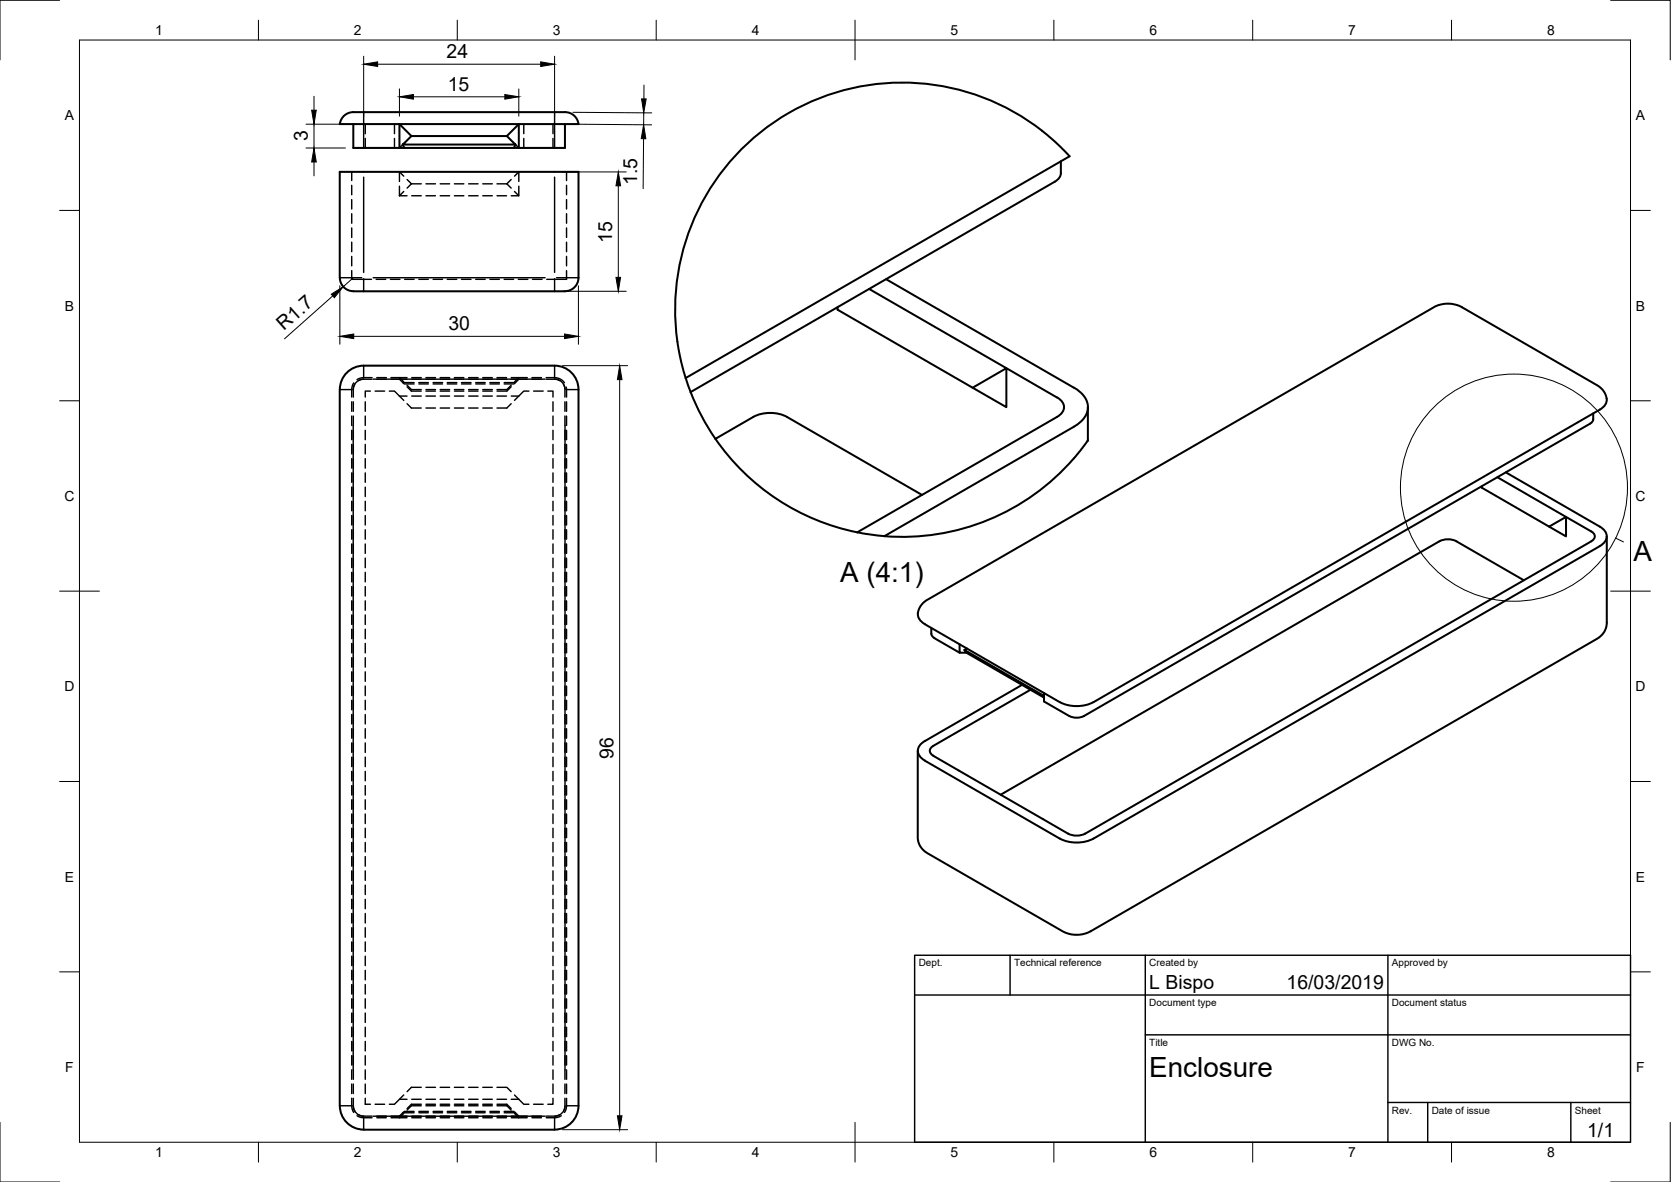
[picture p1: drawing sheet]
<svg xmlns="http://www.w3.org/2000/svg" width="420mm" height="297mm" viewBox="0 0 420 297" stroke-linecap="round" stroke-linejoin="round" font-family="sans-serif">
<!-- layer: Visible -->
<g fill="none" stroke="#000" stroke-width=".51">
<path d="M86.3 29.3a5.5 5.5 0 0 1 4.2-1.1h50.6a3.7 3.7 0 0 1 4.4 3h-60l.1-.7zM88.8 31.2v6h11.6M101.3 36.3l2.1-2.1h24l2.2 2.1zM101.3 36.3l.3 .9h27.6l.4-.9M103.4 34.2l-3-3v6h1.2M127.4 34.2l3.1-3v6h-1.3M142 31.2v6h-11.5M186.9 37a57.2 57.2 0 0 1 80.6 .7l1.4 1.6-96.5 55.7-1.2-4.2-.7-4a57.1 57.1 0 0 1 16.4-49.8zM266.7 40.5v3.4l-.7 1.1-.8 .7-91.6 52.8M88.8 73.2h53.2M142.1 73.2a3.4 3.4 0 0 0 3.4-3.4v-26.6h-60.1v26.6a3.4 3.4 0 0 0 3.4 3.4M210.6 77.2v.6l42.4 24.5v-9.8l12.8 7.4a2.56 2.56 0 0 1 1.7 2.4 2.56 2.56 0 0 1-1.7 2.5l-50.3 29"/>
<path d="M218.5 72.6l34.5 19.9-8.4 4.9M222.8 70.2l47.2 27.2a5.7 5.7 0 0 1 3.5 5.8 6.4 6.4 0 0 1-3.5 4l-47.6 27.5a57.1 57.1 0 0 0 47.6-19.5M139.4 91.9h-47.9a6 6 0 0 0-6.1 6v180M139.5 91.9a6 6 0 0 1 6 6v180M172.4 95a57.1 57.1 0 0 0 7.5 15.3M273.5 102.3v8.4l-3.5 4.5M376.5 119.9l17.3 10-4.3 2.4-16.9-9.8v-.3M378.6 118.7l23.7 13.6a2.58 2.58 0 0 1 1.7 2.5 2.58 2.58 0 0 1-1.7 2.4l-127.3 73.5M399.8 106.5l-127.3 73.4M400.6 103.9v1.8l-.8 .7M215.5 133.8l6.9 .9M231.8 124.4l-33.9-19.6a9.4 9.4 0 0 0-8.5 0l-9.5 5.5a57.1 57.1 0 0 0 35.6 23.5"/>
<path d="M366.2 136l17 9.8M366.2 136l-1.8-.5-1.3 .1-1.1 .4-110.4 63.7M389.5 132.3l4.3 2.5v-4.9l6.3 3.7a1.29 1.29 0 0 1 .9 1.2 1.29 1.29 0 0 1-.9 1.2l-127.8 73.7-1.9 .3-1.8-.5-34-19.6a1.31 1.31 0 0 1-.8-1.2 1.31 1.31 0 0 1 .9-1.2l24.4-14.2M404 134.8v21.7a4.8 4.8 0 0 1-2.4 4l-127.3 73.5-1.1 .5a7.5 7.5 0 0 1-6-.5l-34-19.6-1.1-.9a4.4 4.4 0 0 1-1.3-3.1v-21.7M230.8 154.1a2.84 2.84 0 0 0 1.7 2.7l34 19.7a9.5 9.5 0 0 0 8.5-.1l127.3-73.5a3 3 0 0 0 1-4.5l-.9-1-.8-.6-35.1-20.1a7.5 7.5 0 0 0-6 .5l-127.4 73.6-1.6 1.5-.7 1.8M234.2 157.8v1.5M234.2 159.3l.2 .5 .5 .5M234.9 160.4l6.4 3.6M241.3 161.9v2.1h1.7M243.1 163l-.6 .3M257 172.1l-24.5 14.1a2.58 2.58 0 0 0-1.7 2.5 2.58 2.58 0 0 0 1.7 2.4M262.5 174.9l-20-11.6 .5 .7 19.5 11.3"/>
<path d="M262.5 174.2v2.1l6.4 3.6M268.9 179.9a4.1 4.1 0 0 0 3.6 0M232.5 191.1l34 19.6M266.5 210.7a9.4 9.4 0 0 0 8.5 0M85.4 277.9a6 6 0 0 0 6.1 6h47.9M145.5 277.9a6 6 0 0 1-6 6"/>
</g>
<!-- layer: Visible Narrow -->
<g fill="none" stroke="#000" stroke-width=".36">
<path d="M91.4 28.2v2.7M91.4 31.5v5.4M139.4 28.2v2.7M139.4 31.5v5.4M91.4 44.5v24M139.4 44.5v24M85.4 69.8h5.6M91.4 70.1v3.1M93.8 69.8h43.3M139.4 70.1v3.1M139.9 69.8h5.5M85.5 97.9h3.1"/>
<path d="M91.2 95.3a2.62 2.62 0 0 0-2.4 2.4M91.4 91.9v3.1M93.8 95.3h43.3M139.4 91.9v3.1M139.7 95.3a2.62 2.62 0 0 1 2.4 2.4M142.3 97.9h3.1M88.8 106.9v162M142.1 106.9v162M85.5 277.9h3.1M88.8 278.1a2.62 2.62 0 0 0 2.4 2.4M142.1 278.1a2.62 2.62 0 0 1-2.4 2.4M142.3 277.9h3.1"/>
<path d="M91.4 280.8v3.1M93.8 280.5h43.3M139.4 280.8v3.1"/>
</g>
<!-- layer: Hidden -->
<g fill="none" stroke="#000" stroke-width=".36">
<path d="M91.8 31.2v2.4M91.8 34.8v2.4M99.2 31.2v2.4M99.2 34.8v2.4M101.3 36.3l-.9 .9M129.6 36.3l.9 .9M131.7 31.2v2.4M131.7 34.8v2.4M139 31.2v2.4M139 34.8v2.4M88.4 43.2v2.2M88.4 46.6v2.3"/>
<path d="M88.4 50.2v2.3M88.4 53.7v2.4M88.4 57.3v2.4M100.4 49.2h1.9M100.4 46.8v2.4M101.5 44.3l-1.1-1.1v2.4M101.5 48.1l-1.1 1.1M102.4 45.1l1 1.1M103.4 46.2h2.5M103.4 46.2l-1 1.1M103.5 49.2h2.4M107.1 49.2h2.4"/>
<path d="M107.1 46.2h2.4M110.7 49.2h2.4M110.7 46.2h2.4M114.3 49.2h2.3M114.3 46.2h2.3M117.8 49.2h2.4M117.8 46.2h2.4M121.4 49.2h2.4M121.4 46.2h2.4M125 49.2h2.4M125 46.2h2.4M127.4 46.2l1.1 1.1"/>
<path d="M128.5 45.1l-1.1 1.1M129.4 48.1l1.1 1.1h-2M129.4 44.3l1.1-1.1v2.4M130.5 46.8v2.4M142.5 43.2v2.2M142.5 46.6v2.3M142.5 50.2v2.3M142.5 53.7v2.4M142.5 57.3v2.4M88.4 68v2.2h5M88.4 60.9v2.4M88.4 64.4v2.4"/>
<path d="M94.6 70.2h2.4M98.2 70.2h2.4M101.7 70.2h2.4M105.3 70.2h2.4M108.9 70.2h2.4M112.5 70.2h2.4M116 70.2h2.4M119.6 70.2h2.4M123.2 70.2h2.4M126.8 70.2h2.3M130.3 70.2h2.4M133.9 70.2h2.4"/>
<path d="M142.5 68v2.2h-5M142.5 60.9v2.4M142.5 64.4v2.4M88.9 96.2l-.1 .3a5.9 5.9 0 0 0-.4 3.3M89.2 96.5v.1a5.1 5.1 0 0 0-.4 3.2M93.1 98.3h-1.3v1.5M93.6 94.9a6.4 6.4 0 0 0-3.5 .3l-.3 .2M93.6 95.3a5.5 5.5 0 0 0-3.5 .3v.1M94.3 98.3h2.4M94.7 94.9h2.4M94.7 95.3h2.4M97.9 98.3h1.3l1.2 1.2h1.9"/>
<path d="M98.3 94.9h4M98.3 95.3h4M100.4 94.9l1.1 1.1M100.4 99.5l1.1 1.1M100.4 95.3l1.1 1.1M101.3 96.1h2.8M101.6 96.5h2.5M102.4 96.8l1 1.1h2.5M102.4 97.2l1 1.1h2.5M103.5 94.9h2.4M103.5 99.5h2.4M103.5 95.3h2.4"/>
<path d="M105.3 96.5h2.4M105.3 96.1h2.4M107.1 94.9h2.4M107.1 97.9h2.4M107.1 98.3h2.4M107.1 99.5h2.4M107.1 95.3h2.4M108.9 96.5h2.4M108.9 96.1h2.4M110.7 94.9h2.4M110.7 97.9h2.4M110.7 98.3h2.4"/>
<path d="M110.7 99.5h2.4M110.7 95.3h2.4M112.5 96.5h2.4M112.5 96.1h2.4M114.3 94.9h2.3M114.3 97.9h2.3M114.3 98.3h2.3M114.3 99.5h2.3M114.3 95.3h2.3M116 96.5h2.4M116 96.1h2.4M117.8 94.9h2.4"/>
<path d="M117.8 97.9h2.4M117.8 98.3h2.4M117.8 99.5h2.4M117.8 95.3h2.4M119.6 96.5h2.4M119.6 96.1h2.4M121.4 94.9h2.4M121.4 97.9h2.4M121.4 98.3h2.4M121.4 99.5h2.4M121.4 95.3h2.4M123.2 96.5h2.4"/>
<path d="M123.2 96.1h2.4M125 94.9h2.4M125 99.5h2.4M125 95.3h2.4M126.8 96.5h2.4M126.8 96.1h2.8M128.5 96.8l-1.1 1.1h-2.4M128.5 97.2l-1.1 1.1h-2.4M128.5 94.9h4.1M128.5 95.3h4.1M130.5 94.9l-1.1 1.1M130.5 99.5l-1.1 1.1"/>
<path d="M130.5 95.3l-1.1 1.1M133 98.3h-1.3l-1.2 1.2h-2M133.8 94.9h2.3M133.8 95.3h2.3M134.2 98.3h2.4M137.3 94.9a6.4 6.4 0 0 1 3.5 .3l1.1 1M137.3 95.3a5.5 5.5 0 0 1 3.5 .3v.1M137.8 98.3h1.2v1.5M141.6 96.5l.1 .1a5.1 5.1 0 0 1 .3 3.2M142.4 97.3l.1 2.5M88.4 101v2.4M88.4 104.5v2.4"/>
<path d="M88.4 108.1v2.4M88.4 111.7v2.4M88.4 115.3v2.4M88.4 118.8v2.4M88.8 101v2.4M88.8 104.5v2.4M88.8 108.1v2.4M88.8 111.7v2.4M88.8 115.3v2.4M88.8 118.8v2.4M91.8 101v2.4M91.8 104.5v2.4"/>
<path d="M91.8 108.1v2.4M91.8 111.7v2.4M91.8 115.3v2.4M91.8 118.8v2.4M102.4 101.5l1 1h2.5M107.1 102.5h2.4M110.7 102.5h2.4M114.3 102.5h2.3M117.8 102.5h2.4M121.4 102.5h2.4M128.5 101.5l-1.1 1h-2.4M139 101v2.4"/>
<path d="M139 104.5v2.4M139 108.1v2.4M139 111.7v2.4M139 115.3v2.4M139 118.8v2.4M142 101v2.4M142 104.5v2.4M142 108.1v2.4M142 111.7v2.4M142 115.3v2.4M142 118.8v2.4M142.5 101v2.4"/>
<path d="M142.5 104.5v2.4M142.5 108.1v2.4M142.5 111.7v2.4M142.5 115.3v2.4M142.5 118.8v2.4M88.4 122.4v2.4M88.4 126v2.4M88.4 129.5v2.4M88.4 133.1v2.4M88.4 136.7v2.4M88.8 122.4v2.4M88.8 126v2.4"/>
<path d="M88.8 129.5v2.4M88.8 133.1v2.4M88.8 136.7v2.4M91.8 122.4v2.4M91.8 126v2.4M91.8 129.5v2.4M91.8 133.1v2.4M91.8 136.7v2.4M139 122.4v2.4M139 126v2.4M139 129.5v2.4M139 133.1v2.4"/>
<path d="M139 136.7v2.4M142 122.4v2.4M142 126v2.4M142 129.5v2.4M142 133.1v2.4M142 136.7v2.4M142.5 122.4v2.4M142.5 126v2.4M142.5 129.5v2.4M142.5 133.1v2.4M142.5 136.7v2.4M88.4 140.3v2.3"/>
<path d="M88.4 143.8v2.4M88.4 147.4v2.4M88.4 151v2.4M88.4 154.5v2.4M88.4 158.1v2.4M88.8 140.3v2.3M88.8 143.8v2.4M88.8 147.4v2.4M88.8 151v2.4M88.8 154.5v2.4M88.8 158.1v2.4M91.8 140.3v2.3"/>
<path d="M91.8 143.8v2.4M91.8 147.4v2.4M91.8 151v2.4M91.8 154.5v2.4M91.8 158.1v2.4M139 140.3v2.3M139 143.8v2.4M139 147.4v2.4M139 151v2.4M139 154.5v2.4M139 158.1v2.4M142 140.3v2.3"/>
<path d="M142 143.8v2.4M142 147.4v2.4M142 151v2.4M142 154.5v2.4M142 158.1v2.4M142.5 140.3v2.3M142.5 143.8v2.4M142.5 147.4v2.4M142.5 151v2.4M142.5 154.5v2.4M142.5 158.1v2.4M88.4 161.7v2.4"/>
<path d="M88.4 165.3v2.3M88.4 168.8v2.4M88.4 172.4v2.4M88.4 176v2.4M88.4 179.6v2.3M88.8 161.7v2.4M88.8 165.3v2.3M88.8 168.8v2.4M88.8 172.4v2.4M88.8 176v2.4M88.8 179.6v2.3M91.8 161.7v2.4"/>
<path d="M91.8 165.3v2.3M91.8 168.8v2.4M91.8 172.4v2.4M91.8 176v2.4M91.8 179.6v2.3M139 161.7v2.4M139 165.3v2.3M139 168.8v2.4M139 172.4v2.4M139 176v2.4M139 179.6v2.3M142 161.7v2.4"/>
<path d="M142 165.3v2.3M142 168.8v2.4M142 172.4v2.4M142 176v2.4M142 179.6v2.3M142.5 161.7v2.4M142.5 165.3v2.3M142.5 168.8v2.4M142.5 172.4v2.4M142.5 176v2.4M142.5 179.6v2.3M88.4 183.1v2.4"/>
<path d="M88.4 186.7v2.4M88.4 190.3v2.4M88.4 193.9v2.3M88.4 197.4v2.4M88.8 183.1v2.4M88.8 186.7v2.4M88.8 190.3v2.4M88.8 193.9v2.3M88.8 197.4v2.4M91.8 183.1v2.4M91.8 186.7v2.4M91.8 190.3v2.4"/>
<path d="M91.8 193.9v2.3M91.8 197.4v2.4M139 183.1v2.4M139 186.7v2.4M139 190.3v2.4M139 193.9v2.3M139 197.4v2.4M142 183.1v2.4M142 186.7v2.4M142 190.3v2.4M142 193.9v2.3M142 197.4v2.4"/>
<path d="M142.5 183.1v2.4M142.5 186.7v2.4M142.5 190.3v2.4M142.5 193.9v2.3M142.5 197.4v2.4M88.4 201v2.4M88.4 204.6v2.4M88.4 208.1v2.4M88.4 211.7v2.4M88.4 215.3v2.4M88.4 218.8v2.4M88.8 201v2.4"/>
<path d="M88.8 204.6v2.4M88.8 208.1v2.4M88.8 211.7v2.4M88.8 215.3v2.4M88.8 218.8v2.4M91.8 201v2.4M91.8 204.6v2.4M91.8 208.1v2.4M91.8 211.7v2.4M91.8 215.3v2.4M91.8 218.8v2.4M139 201v2.4"/>
<path d="M139 204.6v2.4M139 208.1v2.4M139 211.7v2.4M139 215.3v2.4M139 218.8v2.4M142 201v2.4M142 204.6v2.4M142 208.1v2.4M142 211.7v2.4M142 215.3v2.4M142 218.8v2.4M142.5 201v2.4"/>
<path d="M142.5 204.6v2.4M142.5 208.1v2.4M142.5 211.7v2.4M142.5 215.3v2.4M142.5 218.8v2.4M88.4 222.4v2.4M88.4 226v2.4M88.4 229.6v2.4M88.4 233.1v2.4M88.4 236.7v2.4M88.8 222.4v2.4M88.8 226v2.4"/>
<path d="M88.8 229.6v2.4M88.8 233.1v2.4M88.8 236.7v2.4M91.8 222.4v2.4M91.8 226v2.4M91.8 229.6v2.4M91.8 233.1v2.4M91.8 236.7v2.4M139 222.4v2.4M139 226v2.4M139 229.6v2.4M139 233.1v2.4"/>
<path d="M139 236.7v2.4M142 222.4v2.4M142 226v2.4M142 229.6v2.4M142 233.1v2.4M142 236.7v2.4M142.5 222.4v2.4M142.5 226v2.4M142.5 229.6v2.4M142.5 233.1v2.4M142.5 236.7v2.4M88.4 240.3v2.4"/>
<path d="M88.4 243.8v2.4M88.4 247.4v2.4M88.4 251v2.4M88.4 254.6v2.3M88.4 258.1v2.4M88.8 240.3v2.4M88.8 243.8v2.4M88.8 247.4v2.4M88.8 251v2.4M88.8 254.6v2.3M88.8 258.1v2.4M91.8 240.3v2.4"/>
<path d="M91.8 243.8v2.4M91.8 247.4v2.4M91.8 251v2.4M91.8 254.6v2.3M91.8 258.1v2.4M139 240.3v2.4M139 243.8v2.4M139 247.4v2.4M139 251v2.4M139 254.6v2.3M139 258.1v2.4M142 240.3v2.4"/>
<path d="M142 243.8v2.4M142 247.4v2.4M142 251v2.4M142 254.6v2.3M142 258.1v2.4M142.5 240.3v2.4M142.5 243.8v2.4M142.5 247.4v2.4M142.5 251v2.4M142.5 254.6v2.3M142.5 258.1v2.4M88.4 276a5.9 5.9 0 0 0 .4 3.3l.1 .3"/>
<path d="M88.4 261.7v2.4M88.4 265.3v2.4M88.4 268.9v2.3M88.4 272.4v2.4M88.8 276a5.1 5.1 0 0 0 .4 3.2v.1M88.8 261.7v2.4M88.8 265.3v2.4M88.8 268.9v2.3M88.8 272.4v2.4M91.8 261.7v2.4M91.8 265.3v2.4M91.8 268.9v2.3"/>
<path d="M91.8 272.4v2.4M91.8 276v1.5h1.3M94.3 277.5h2.4M101.3 279.6h2.8M101.5 279.8l-1.1 1.1M101.5 275.2l-1.1 1.1M101.5 279.4l-1.1 1.1M101.6 279.3h2.5M102.3 276.3h-1.9l-1.2 1.2h-1.3M103.5 276.3h2.4M105.3 279.3h2.4M105.3 279.6h2.4"/>
<path d="M105.9 277.9h-2.5l-1 1.1M105.9 277.5h-2.5l-1 1.1M105.9 273.2h-2.5l-1 1.1M107.1 277.9h2.4M107.1 277.5h2.4M107.1 276.3h2.4M107.1 273.2h2.4M108.9 279.3h2.4M108.9 279.6h2.4M110.7 277.9h2.4M110.7 277.5h2.4M110.7 276.3h2.4"/>
<path d="M110.7 273.2h2.4M112.5 279.3h2.4M112.5 279.6h2.4M114.3 277.9h2.3M114.3 277.5h2.3M114.3 276.3h2.3M114.3 273.2h2.3M116 279.3h2.4M116 279.6h2.4M117.8 277.9h2.4M117.8 277.5h2.4M117.8 276.3h2.4"/>
<path d="M117.8 273.2h2.4M119.6 279.3h2.4M119.6 279.6h2.4M121.4 277.9h2.4M121.4 277.5h2.4M121.4 276.3h2.4M121.4 273.2h2.4M123.2 279.3h2.4M123.2 279.6h2.4M125 273.2h2.4l1.1 1.1M125 277.9h2.4l1.1 1.1M125 277.5h2.4l1.1 1.1"/>
<path d="M125 276.3h2.4M126.8 279.3h2.4M126.8 279.6h2.8M128.5 276.3h2l1.2 1.2h1.3M129.4 279.8l1.1 1.1M129.4 275.2l1.1 1.1M129.4 279.4l1.1 1.1M134.2 277.5h2.4M139 276v1.5h-1.2M139 261.7v2.4M139 265.3v2.4M139 268.9v2.3"/>
<path d="M139 272.4v2.4M142 276a5.1 5.1 0 0 1-.3 3.2v.1M142 261.7v2.4M142 265.3v2.4M142 268.9v2.3M142 272.4v2.4M142.5 276a5.9 5.9 0 0 1-.4 3.3l-.2 .3M142.5 261.7v2.4M142.5 265.3v2.4M142.5 268.9v2.3M142.5 272.4v2.4M89.8 280.4l.3 .2a6.4 6.4 0 0 0 3.5 .3"/>
<path d="M90.1 280.1a5.5 5.5 0 0 0 3.5 .4M94.7 280.9h2.4M94.7 280.5h2.4M98.3 280.9h4M98.3 280.5h4M103.5 280.9h2.4M103.5 280.5h2.4M107.1 280.9h2.4M107.1 280.5h2.4M110.7 280.9h2.4M110.7 280.5h2.4M114.3 280.9h2.3"/>
<path d="M114.3 280.5h2.3M117.8 280.9h2.4M117.8 280.5h2.4M121.4 280.9h2.4M121.4 280.5h2.4M125 280.9h2.4M125 280.5h2.4M128.5 280.9h4.1M128.5 280.5h4.1M133.8 280.9h2.3M133.8 280.5h2.3M140.8 280.1a5.5 5.5 0 0 1-3.5 .4"/>
<path d="M141.1 280.4l-.3 .2a6.4 6.4 0 0 1-3.5 .3"/>
</g>
<!-- layer: Hidden Narrow -->
<path d="M88.8 97.9h.1M91.4 95.3h.1M139.4 95.3h.1M142 97.9h.1M88.8 277.9h.1M142 277.9h.1M91.4 280.5h.1M139.4 280.5h.1" fill="none" stroke="#000" stroke-width=".25"/>
<!-- layer: Border -->
<g fill="none" stroke="#000" stroke-width=".25">
<path d="M15 .1h-15v15M20 10.1h390v276.9h-390zM65 5.1v5M115 5.1v5M165 5.1v5M215 5.1v10M265 5.1v5M315 5.1v5M365 5.1v5M405 .1h15v15M15 52.9h5M410 52.9h5"/>
<path d="M15 100.7h5M410 100.7h5M15 148.6h10M405 148.6h10M15 196.4h5M410 196.4h5M15 244.2h5M410 244.2h5M0 282.1v14.9h15M65 287v5M115 287v5M165 287v5"/>
<path d="M215 282.1v9.9M265 287v5M315 287v5M365 287v5M420 282.1v14.9h-15"/>
</g>
<!-- layer: TitleBlock -->
<path d="M230 240.1h180v46.9h-180zM230 250h180M254 240.1v9.9M288 240.1v46.9M349 240.1v46.9M288 260.1h122M349 277.1h61M359 277.1v9.9M395 277.1v9.9" fill="none" stroke="#000" stroke-width=".36"/>
<!-- layer: Annotations -->
<g fill="none" stroke="#000" stroke-width=".25">
<path d="M406.2 135.2l2 1"/>
<circle cx="380.7" cy="122.6" r="28.5"/>
</g>
<!-- layer: Dimensions -->
<g fill="none" stroke="#000" stroke-width=".25">
<path d="M91.4 14.1v15.1M95 16.1h41M139.4 14.1v15.1M76.9 31.2h9.9M76.9 37.2h9.9M79 24.2v3.5M79 31.2v6M100.4 22.3v6.9M103.9 24.3h23M130.5 22.3v6.9M144 31.2l19.9 .2M144.1 28.2l19.8 .2"/>
<path d="M161.8 34.8l-.1 12.6M161.9 28.3l-.1 3.1M161.9 21.4v3.5M79 40.7v3.5M141.4 43.2h16.1M155.5 46.7v23M83.7 74.4l-12.2 10.7M85.4 71.8v14.7M88.8 69.8l-2.5 2.3M141.4 73.2h16.1M145.4 71.8v14.7M88.9 84.5h53"/>
<path d="M141.4 91.9h16.4M155.8 95.4v185M141.4 283.9h16.4"/>
</g>
<g fill="#000" stroke="#000" stroke-width=".25">
<path d="M91.4 16.1l3.6-.6v1.2zM136 15.5l3.4 .6-3.4 .6zM78.4 27.7h1.1l-.5 3.5zM100.4 24.3l3.5-.5v1.1zM126.9 23.8l3.6 .5-3.6 .6zM161.8 31.4l.6 3.5-1.2-.1zM161.3 24.9h1.2l-.6 3.4zM79 37.2l.5 3.5h-1.1zM155.5 43.2l.5 3.5h-1.1zM83.3 73.9l3-1.8-2.2 2.7zM154.9 69.7h1.1l-.5 3.5zM85.4 84.5l3.5-.6v1.2z"/>
<path d="M141.9 83.9l3.5 .6-3.5 .6zM155.8 91.9l.6 3.5h-1.2zM155.2 280.4h1.2l-.6 3.5z"/>
</g>
<g font-size="7">
<text x="410.7" y="141.1">A</text>
<text x="211.3" y="146.1">A (4:1)</text>
<text x="289" y="270.6">Enclosure</text>
</g>
<g font-size="4.9">
<text x="112.3" y="14.6">24</text>
<text x="112.6" y="22.8">15</text>
<text x="77.4" y="35.5" transform="rotate(-90 77.4 35.5)">3</text>
<text x="160.2" y="46.4" transform="rotate(-90 160.2 46.4)">1.5</text>
<text x="153.9" y="61.1" transform="rotate(-90 153.9 61.1)">15</text>
<text x="71.4" y="83.3" transform="rotate(-42 71.4 83.3)">R1.7</text>
<text x="112.7" y="83">30</text>
<text x="154.3" y="190.6" transform="rotate(-90 154.3 190.6)">96</text>
<text x="289" y="248.5">L Bispo</text>
<text x="323.5" y="248.5">16/03/2019</text>
<text x="399.1" y="285.7">1/1</text>
</g>
<g font-size="3.5">
<text x="39" y="8.8">1</text>
<text x="89" y="8.8">2</text>
<text x="139" y="8.8">3</text>
<text x="189" y="8.8">4</text>
<text x="239" y="8.8">5</text>
<text x="289" y="8.8">6</text>
<text x="339" y="8.8">7</text>
<text x="389" y="8.8">8</text>
<text x="16.3" y="30.2">A</text>
<text x="411.3" y="30.2">A</text>
<text x="16.3" y="78">B</text>
<text x="411.3" y="78">B</text>
<text x="16.2" y="125.9">C</text>
<text x="411.2" y="125.9">C</text>
<text x="16.2" y="173.7">D</text>
<text x="411.2" y="173.7">D</text>
<text x="16.3" y="221.6">E</text>
<text x="411.3" y="221.6">E</text>
<text x="16.4" y="269.4">F</text>
<text x="411.4" y="269.4">F</text>
<text x="39" y="290.8">1</text>
<text x="89" y="290.8">2</text>
<text x="139" y="290.8">3</text>
<text x="189" y="290.8">4</text>
<text x="239" y="290.8">5</text>
<text x="289" y="290.8">6</text>
<text x="339" y="290.8">7</text>
<text x="389" y="290.8">8</text>
</g>
<g font-size="2.5">
<text x="231" y="242.9">Dept.</text>
<text x="255" y="242.9">Technical reference</text>
<text x="289" y="242.9">Created by</text>
<text x="350" y="242.9">Approved by</text>
<text x="289" y="252.8">Document type</text>
<text x="350" y="252.8">Document status</text>
<text x="289" y="262.9">Title</text>
<text x="350" y="262.9">DWG No.</text>
<text x="350" y="279.9">Rev.</text>
<text x="360" y="279.9">Date of issue</text>
<text x="396" y="279.9">Sheet</text>
</g>
</svg>
